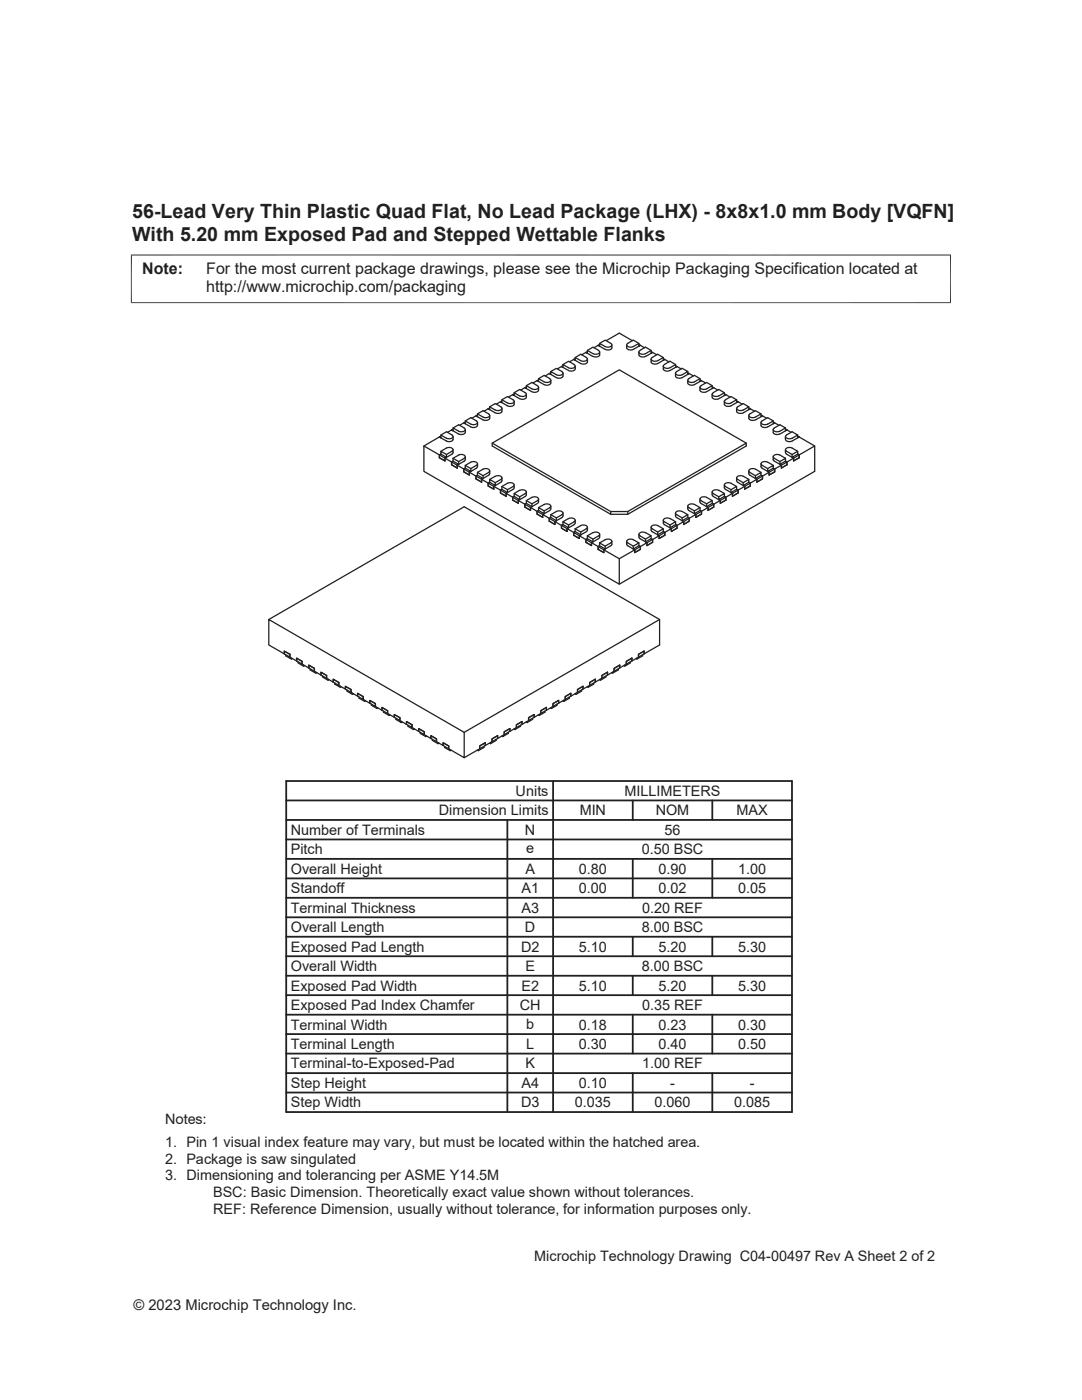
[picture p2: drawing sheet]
<svg xmlns="http://www.w3.org/2000/svg" width="216mm" height="279mm" viewBox="0 0 216 279" stroke-linecap="round" stroke-linejoin="round" font-family="sans-serif">
<g fill="none" stroke="#231f20" stroke-width=".25">
<path d="M100.1 79.8l1.1 .6M102.3 78.8l-.8 .4M102.3 78.8l1.4 .8M102.3 78.8l.3 .1v-.5l1.1 .6M102.6 78.4l1.1-.7 1.1 .7a.45 .45 0 0 1 .1 .6 .45 .45 0 0 1-.6 .1l-.6-.1M102.6 78.6l-.3 .2M103.9 77.9l.8-.5 1.4 .8M105 78.7v.5a.95 .95 0 0 1-1.3 .4M105 77l1.1 .6M105 77.2l-.3 .2 .3 .1v-.5l1.2-.7 1 .7a.45 .45 0 0 1 .2 .6 .45 .45 0 0 1-.6 .1l-.7-.1M107.2 76l-.9 .4M107.5 77.3v.6a.95 .95 0 0 1-1.4 .3"/>
<path d="M107.5 75.8l-.3 .2M109.6 74.5l-.8 .5M109.7 75.6a.45 .45 0 0 1 .1 .6 .45 .45 0 0 1-.6 .1h-.5l-1.2-.7v.5l-.3-.1M109.7 75.5l-1.1-.6-1.1 .7M109.9 74.1l1.1-.6 1.1 .6M109.9 74.4l-.3 .1M109.9 75.9v.5a.95 .95 0 0 1-1.3 .4l-1.4-.8M112 73.2l-.8 .4M112.1 74.1a.45 .45 0 0 1 .1 .7 .45 .45 0 0 1-.6 .1l-.5-.1-1.2-.7v.6l-.3-.2M112.3 72.7l1.2-.6 1 .6a.45 .45 0 0 1 .2 .7 .45 .45 0 0 1-.6 .1l-.5-.1-1.3-.7v.6l-.3-.1M112.3 73l-.3 .2M112.4 74.5l-.1 .5a.95 .95 0 0 1-1.3 .4l-1.4-.9"/>
<path d="M114.8 71.4l1.1 .6a.77 .77 0 0 0 1.3-.5l-1.3-.8-1.1 .7v.5l-.3-.2 .3-.1M114.8 73.1v.5a.95 .95 0 0 1-1.4 .3l-1.4-.7M116.9 70.3l-.8 .5M116.9 70.3l1.4 .8M116.9 70.3l.3 .2v-.6l1.1 .7M117.2 69.9l1.1-.6 1.1 .6a.45 .45 0 0 1 .2 .6 .45 .45 0 0 1-.6 .2l-.7-.1M117.2 72.2a.95 .95 0 0 1-1.3 .3l-1.4-.8-.9 .5M117.2 70.2l-.3 .1M117.2 71.6v.6M119.4 68.9l1.3 .8M119.4 68.9l.2 .2v-.6l1.1 .7M119.4 68.9l-.9 .5"/>
<path d="M119.6 68.5l1.2-.6 1.1 .6a.45 .45 0 0 1 .1 .6 .45 .45 0 0 1-.6 .2l-.6-.1M119.6 68.7l-.2 .2M119.7 70.3v.5a.95 .95 0 0 1-1.4 .3M122.1 68.8v.6a.95 .95 0 0 1-1.3 .3M125 68.8v.6M125.1 69.4a.95 .95 0 0 0 1.3 .3l1.4-.8 .8 .5M125.3 68.5l1.1-.6 1.1 .6v.6l.3-.2-.3-.2M125.3 68.5a.45 .45 0 0 0-.1 .6 .45 .45 0 0 0 .6 .2l.5-.1 1.2-.7M126.2 68l-2.6-1.5-2.6 1.5M127.5 70.3v.5a.95 .95 0 0 0 1.3 .3l1.4-.8 .8 .5M129.9 71.6v.6a.95 .95 0 0 0 1.4 .3M129.9 69.9l-1.1 .7a.77 .77 0 0 1-1.3-.5l1.3-.8 1.1 .6v.6l.3-.2-.3-.1"/>
<path d="M132.4 73.1v.5a.95 .95 0 0 0 1.3 .3l1.4-.7 .8 .4M132.4 71.6l.3 .1-.3 .2v-.5l-1.2-.7-1 .6a.45 .45 0 0 0-.2 .6 .45 .45 0 0 0 .6 .2l.7-.1M132.4 71.4l-1.1 .6M133.5 72.2l-.8-.5-1.4 .8M134.8 74.5v.5a.95 .95 0 0 0 1.3 .4l1.4-.9M134.8 72.7l-1.1 .7a.77 .77 0 0 1-1.3-.5l1.3-.8 1.1 .6v.6l.3-.1-.3-.2M134.8 74.3l1.3-.8 1.1 .6-1.1 .7a.77 .77 0 0 1-1.3-.5zM137.2 75.9v.5a.95 .95 0 0 0 1.4 .4l1.4-.8 .8 .4M137.2 74.1v.6l.3-.2M137.2 74.4l.3 .1M137.5 75.5l1.1-.6 1.1 .7v.5l.3-.1-.3-.2M137.5 74.5l.9 .5"/>
<path d="M139.7 77.3v.6a.95 .95 0 0 0 1.3 .3l1.4-.8M139.7 75.6l-1.1 .6a.77 .77 0 0 1-1.3-.5l.2-.1M139.9 77l1.1-.7 1.1 .7-1.1 .6a.77 .77 0 0 1-1.3-.5l.2-.1M142.1 78.7v.5M142.1 77v.5l.3-.1M142.1 77.2l.3 .2M142.1 79.2a.95 .95 0 0 0 1.3 .4l1.4-.8 .9 .4M142.3 78.4l1.1-.7 1.1 .7v.5l.3-.1-.3-.2M142.3 78.4a.45 .45 0 0 0-.1 .6 .45 .45 0 0 0 .6 .1h.5l1.2-.7M142.4 77.4l.8 .5M144.6 79.9l1.3-.8 1.1 .7-1.1 .6a.77 .77 0 0 1-1.3-.5zM147 79.8v.5l.3-.1"/>
<path d="M88 90.1l1.1-.7a.77 .77 0 0 1 1.3 .5l-1.3 .8M88 86.8l1.1 .6a.77 .77 0 0 0 1.3-.4l-1.3-.8-1.1 .6v.6l-.3-.2 .3-.2M88.8 91.4v.6l-1.1-.6v-.6l-3.1-1.8v5.1l39 22.5v-5.1l-4.2-2.4v.5M88.8 91.4l1.3 .8 .3-.2v-.5M89.1 91.3v-.6l-1.1-.6v.5l1.1 .7-.3 .1M90.1 92.8v-.6l2.4 1.4v.6l1.2 .6v-.5M90.1 92.8l1.1 .6M90.4 87.1v.6a.95 .95 0 0 1-1.3 .3l-1.4-.8-3.1 1.8M90.4 89.7l-.1 .8-1.5 .9v.6l-1.1-.6v-.6l.3-.2-.3 .2 1.1 .6M90.4 91.5l1.1 .6 1.1-.6M90.4 91.5l1.1-.7a.77 .77 0 0 1 1.3 .5l-.2 .2M90.4 85.4l1.1 .6a.77 .77 0 0 0 1.3-.4l-.2-.2"/>
<path d="M91.5 92.7l-1.1-.7-.3 .2v.6M91.5 92.1v.6M92.6 92l-1.4 .8v.6v-.6l.3-.1M92.6 85.4l-1.1-.6-1.1 .6v.6l-.3-.2 .3-.2M92.8 84l1.1 .6M92.9 85.7l-.1 .6a.95 .95 0 0 1-1.3 .3l-1.4-.8-.8 .5M92.9 91.1l-.1 .7-.2 .2M93.7 94.3l1.3 .7 .3-.2v-.5M94 94.1v-.6l-1.2-.6v.5l1.2 .7-.3 .2M94.1 83.5l.9-.5 1.4 .8M95 95.6l1.1 .6M95 95.6v-.6l2.4 1.4v.6l1.1 .6v-.5"/>
<path d="M95 84a.45 .45 0 0 1 .2 .6 .45 .45 0 0 1-.6 .2l-.7-.2M95 92.9a.45 .45 0 0 0 .2-.6 .45 .45 0 0 0-.6-.2l-.5 .1-1.3 .7M95.1 92.9l-1.1 .6M95.1 93.5l-1.4 .8v.5l-1.2-.6v-.6l.3-.2-.3 .2 1.2 .7M95.1 84l-1.1-.6-1.2 .6v.6l-.3-.2 .3-.2M95.3 94.3l1.1-.7a.77 .77 0 0 1 1.3 .5l-1.3 .8zM95.3 82.6l1.1 .6a.77 .77 0 0 0 1.3-.4l-1.3-.8-1.1 .6v.6l-.3-.2 .3-.2M95.3 84.3v.6a.95 .95 0 0 1-1.4 .3l-1.4-.8-.8 .5M95.3 92.6v.6l-.3 .2M96.4 95.5l-.3 .2v.5M96.4 95.5l-1.1-.7-.3 .2v.6M96.4 94.9v.6"/>
<path d="M97.4 81.6l-.8 .5M97.7 81.2l1.1-.7 1.1 .7a.45 .45 0 0 1 .2 .6 .45 .45 0 0 1-.6 .1h-.5l-1.3-.7v.5l-.3-.1M97.7 95.7l1.1-.6a.77 .77 0 0 1 1.3 .4l-1.3 .8M97.7 81.4l-.3 .2M97.7 82.9v.6a.95 .95 0 0 1-1.3 .3M97.7 94l-.1 .7-1.5 1v.5M98.2 88.4l23.7 13.7M98.5 97.1l1.4 .7 .2-.1v-.6M98.8 96.9v-.6l-1.1-.6v.5l1.1 .7-.3 .2M99 80.7l.9-.5 1.3 .8M99.9 98.4l1.1 .6M99.9 98.4v-.6l2.4 1.4v.6l1.1 .6v-.5"/>
<path d="M99.9 96.3l-1.4 .8v.5l-1.1-.6v-.6l.3-.2-.3 .2 1.1 .7M100.1 80l-.2 .2 .2 .1v-.5l1.2-.7 1.1 .7a.45 .45 0 0 1 .1 .6 .45 .45 0 0 1-.6 .1l-.6-.1M100.1 97.1l1.2 .6 1.1-.6M100.2 81.5v.6a.95 .95 0 0 1-1.4 .3l-1.4-.8M100.2 95.4l-.1 .6-.2 .2M101.2 96.5l-1.1 .6M101.3 98.3l-.3 .2v.5M101.3 98.3l-1.2-.6-.2 .1v.6M101.3 97.7v.6M101.3 96.5a.77 .77 0 0 1 1.3 .4l-.2 .2M102.6 80.1v.6a.95 .95 0 0 1-1.3 .3M102.6 96.8l-.1 .7-1.5 1v.5"/>
<path d="M103.4 99.9l1.3 .7 .3-.1v-.6M103.7 97.9l-1.1 .6M103.7 97.9a.77 .77 0 0 1 1.3 .4l-1.3 .8M103.7 99.7v-.6l-1.1-.6v.6l1.1 .6-.3 .2M105 98.2v.7l-1.6 1v.5l-1.1-.6v-.6l.3-.1-.3 .1 1.1 .7M106.1 99.3l-1.1 .6M106.1 99.3a.77 .77 0 0 1 1.3 .4l-1.2 .8-1.2-.6M107.5 99.6l-.1 .7-1.5 1v.6M139.7 99.6v.6l.2 .3M139.9 99.9l1.1 .6v.6M139.9 99.9a.45 .45 0 0 1-.1-.6 .45 .45 0 0 1 .6-.2l.5 .1 1.2 .7-1.1 .6M142.1 98.2v.5"/>
<path d="M142.1 99.9v.6l.3 .1M142.1 98.7l.2 .4M142.3 98.5l1.1 .6M142.3 99.1l1.4 .8v.5l1.1-.6M143.4 99.1l1.1-.6v.6l-1.1 .6zM143.4 99.7l.3 .2 1.1-.7-.3-.1 .3 .1v.6M144.5 80.1v.6M144.5 96.8v.5M144.5 97.3l.3 .4 1.4 .8v.5M144.5 98.5l-1.1-.6a.77 .77 0 0 0-1.2 .4l.1 .2M144.8 97.1l1.1 .6v.6M144.8 97.1a.45 .45 0 0 1-.2-.6 .45 .45 0 0 1 .6-.2l.6 .1 1.2 .7-1.1 .6"/>
<path d="M144.8 99.8l-1.1 .6v-.5l-1.3 .7M145.9 98.3l1.1-.6 .3 .1v.6M145.9 98.3l.3 .2-1.4 .7v.6M147 81.5v.6a.95 .95 0 0 0 1.3 .3M147 95.4v.6l.2 .2M147 97.1v.6l.3 .1M147 80l.3 .2M147.2 96.3l1.4 .8v.5l1.1-.6M147.3 97.8l-1.1 .7v.5M147.3 80.2l-1.6 .8a.93 .93 0 0 1-1.2-.3M147.3 98.4l-1.1 .6M147.3 97.8v.6"/>
<path d="M147.3 80.2l.8 .5M148.3 96.3l1.1-.6v.5l-1.1 .7zM148.3 96.9l.3 .2 1.1-.7-.3-.2 .3 .2v.6M148.3 95.1a.77 .77 0 0 0-1.3 .4l1.3 .8M148.3 81.8a.77 .77 0 0 1-1.3-.5l1.3-.8 1.1 .7-1.1 .6M148.3 95.1l1.1 .6M148.9 88.4l-25.3-14.6-25.4 14.6v.6l23.7 13.6h3.4l23.6-13.6v-.6l-23.6 13.7v.5M149.4 82.9v.6a.95 .95 0 0 0 1.3 .3M149.4 94l.1 .7 1.5 1v.5l1.1-.6M149.4 81.2v.5l.3-.1M149.4 81.4l.3 .2M149.5 82.8l1.2-.8 1.2 .6-1.2 .6a.77 .77 0 0 1-1.2-.4z"/>
<path d="M149.7 97l-1.1 .6v-.5l-1.3 .7M149.7 81.6l-1.4 .8M149.7 81.6l.8 .5M150.7 94.9l1.2-.6v.5l-1.2 .7zM150.7 95.5l.3 .2 1.1-.7-.2-.2 .2 .2v.6M151.8 84.3l.1 .6a.95 .95 0 0 0 1.3 .3l1.4-.8 .8 .5M151.8 92.6l.1 .7 1.6 1v.5l1.1-.6M151.9 82.6v.6l.2-.2M151.9 82.8l.2 .2M151.9 94.3l-1.2-.7a.77 .77 0 0 0-1.2 .5l1.2 .8M152.1 95.6l-1.1 .6v-.5l-1.3 .7v.6M152.1 83l-1.3 .8"/>
<path d="M152.1 83l.9 .5M153.2 93.5l1.1-.6v.5l-1.1 .7zM153.2 94.1l.3 .2 1.1-.7-.3-.2 .3 .2v.6M154.3 85.7v.6a.95 .95 0 0 0 1.3 .3l1.4-.8M154.3 91.1v.8l1.6 .9v.6l1.1-.6M154.3 84.2l.3 .2-.3 .2v-.6l-1.1-.6-1.1 .6a.45 .45 0 0 0-.2 .6 .45 .45 0 0 0 .6 .2l.7-.2M154.3 84l-1.1 .6M154.3 92.9l-1.1-.7a.77 .77 0 0 0-1.3 .5l1.3 .8M154.3 85.6l1.3-.8 1.1 .6-1.1 .6a.77 .77 0 0 1-1.3-.4zM154.5 91.5a.45 .45 0 0 1-.1-.6 .45 .45 0 0 1 .6-.2l.5 .1 1.2 .7M154.5 91.5l1.1 .6M154.6 94.2l-1.1 .6v-.5l-1.4 .7v.6"/>
<path d="M155.6 92.1l1.1-.6v.5l-1.1 .7zM155.6 92.7l.3 .1 1.1-.6-.3-.2 .3 .2v.6M156.7 87.1v.6a.95 .95 0 0 0 1.4 .3l1.4-.8M156.7 89.7l.1 .7 .2 .2M156.7 85.4v.6l.3-.2M156.7 85.6l.3 .2M157 90.1l1.1 .6M157 86.8l1.1-.6 1.1 .6-1.1 .6a.77 .77 0 0 1-1.3-.4l.2-.2M157 90.6l1.3 .8v.6l1.2-.6M157 90.1a.45 .45 0 0 1-.2-.6 .45 .45 0 0 1 .6-.2l.5 .1 1.3 .7M157 92.8l-1.1 .6v-.6l-1.3 .8v.6M157 85.8l.9 .5"/>
<path d="M158.1 90.7l1.1-.6v.5l-1.1 .7zM158.1 91.3l.2 .1 1.2-.6-.3-.2 .3 .2v.6M159.2 86.8v.6l.3-.2M159.2 87l.3 .2M159.5 91.4l-1.2 .6v-.6l-1.3 .8v.6M159.5 87.2l3.1 1.8v5.1l-39 22.5M162.6 89l-3.1 1.8v.6M104.7 101.2l1.2 .7M104.7 101.2v-.6l2.5 1.4v.6l1.1 .7v-.6M106.2 101.1l-.3 .2v.6M106.2 101.1l-1.2-.6-.3 .1v.6M106.2 100.5v.6"/>
<path d="M107.5 101.3l1.1-.6a.77 .77 0 0 1 1.3 .5l-.2 .1M108.3 102.7l1.3 .7 .3-.1v-.6M108.6 102.5v-.5l-1.1-.7v.6l1.1 .6-.3 .2M109.6 104l1.1 .7M109.6 104v-.6l2.4 1.5v.5l1.2 .7v-.6M109.7 101.9l-1.4 .8v.6l-1.1-.7v-.6l.3-.1-.3 .1 1.1 .7M109.7 101.3l-1.1 .7M109.9 102.7l1.1 .7 1.1-.7M109.9 102.7l1.1-.6a.77 .77 0 0 1 1.3 .5l-.2 .1M109.9 101v.6l-.2 .3M111 103.9l-.3 .2v.6M111 103.9l-1.1-.6-.3 .1v.6"/>
<path d="M111 103.4v.5M112.1 103.3l-1.4 .8v.6M112.4 102.4l-.1 .7-.2 .2M113.2 105.5l1.3 .8 .3-.2v-.6M113.4 103.5a.77 .77 0 0 1 1.3 .5l-1.2 .8M113.4 103.5l-1.1 .6M113.5 105.3v-.5l-1.2-.7v.6l1.2 .6-.3 .2M114.5 106.8l1.1 .7M114.5 106.8v-.5l2.4 1.4v.5l1.1 .7v-.6M114.8 105.5l1.1-.6a.77 .77 0 0 1 1.3 .5l-1.3 .8zM114.8 103.8l-.1 .7-1.5 1v.6l-1.2-.7v-.5l.3-.2-.3 .2 1.2 .6M115.9 106.7l-.3 .2v.6"/>
<path d="M115.9 106.7l-1.1-.6-.3 .2v.5M115.9 106.2v.5M117.2 105.8l-.2 .3-1.4 .8v.6M117.2 105.2v.6M118 108.3l1.4 .8 .2-.2v-.5M118.3 106.3l-1.1 .6M118.3 106.3a.77 .77 0 0 1 1.3 .5l-1.3 .8M118.3 108.1v-.5l-1.1-.7v.6l1.1 .6-.3 .2M119.4 109.6l1.1 .7M119.7 106.6l-.1 .8-1.6 .9v.6l-1.1-.7v-.5l.3-.2-.3 .2 1.1 .6M120.7 107.7l-1.1 .7M120.8 107.7a.77 .77 0 0 1 1.2 .5l-1.2 .8-1.2-.6"/>
<path d="M120.8 109.6l-.3 .1v.6M120.8 109.6l-1.2-.7-.2 .2v.5M120.8 109v.6M122.1 108l-.1 .8-1.5 .9v.6M125 108v.6M125.1 108.6l.2 .3M125.3 102.1h-3.4v.5M125.3 108.9l1.4 .8v.6M125.3 108.4l1.1 .6v.6M125.3 108.4a.45 .45 0 0 1-.1-.7 .45 .45 0 0 1 .6-.1l.5 .1 1.2 .7-1.1 .6M126.4 109.6l1.1-.7 .3 .2v.5M126.4 109.6l.3 .1-3.1 1.8"/>
<path d="M127.5 106.6l.1 .8 1.5 .9v.6M127.5 108.4v.5l.3 .2M127.8 109.1l-1.1 .6v.6M127.8 109.6l-1.1 .7M127.8 109.1v.5M128.8 108.1l1.1-.6 .3 .2v.5M128.8 108.1l.3 .2-1.3 .8M128.8 107.6l1.1-.7-1.1-.6a.77 .77 0 0 0-1.3 .5l1.3 .8v.5M129.9 105.2l.1 .8 1.5 .9v.6M129.9 106.9v.6l.3 .2M130.2 107.7l-1.1 .6v.6M130.2 108.2l-1.1 .7"/>
<path d="M130.2 107.7v.5M131.2 106.7l1.2-.6 .3 .2v.5M131.2 106.7l.3 .2-1.3 .8M131.3 104.9a.77 .77 0 0 0-1.3 .5l1.2 .8v.5M131.3 104.9l1.1 .6-1.2 .7M132.4 103.8v.7l1.6 1v.6l1.1-.7M132.4 105.5v.6l.3 .2M132.7 106.3l-1.2 .6v.6M132.7 106.8l-1.2 .7M132.7 106.3v.5M133.7 104.8l1.1-.7v.6l-1.1 .6zM133.7 105.3l.3 .2 1.1-.6-.3-.2 .3 .2v.5"/>
<path d="M133.7 103.5a.77 .77 0 0 0-1.3 .5l1.3 .8M133.7 103.5l1.1 .6M134.8 102.4l.1 .7 1.5 1v.6M135.1 105.4l-1.1 .7v-.6l-1.3 .8M136.1 103.9l1.1-.6 .3 .1v.6M136.1 103.9l.3 .2-1.3 .8v.5M136.1 103.4l1.1-.7-1.1-.6a.77 .77 0 0 0-1.3 .5l1.3 .8v.5M137.2 101l.1 .6 .2 .3M137.2 102.7v.6l.3 .1M137.5 101.9l1.4 .8v.6M137.5 103.4l-1.1 .7v.6M137.5 104l-1.1 .7"/>
<path d="M137.5 103.4v.6M138.6 102.5l1.1-.6 .3 .1v.6M138.6 102.5l.3 .2-1.4 .7M138.6 102l1.1-.7-1.1-.6a.77 .77 0 0 0-1.3 .5l1.3 .8v.5M139.7 101.3v.6l.3 .1M139.9 100.5l1.4 .8v.6M140 102l-1.1 .7v.6M140 102.6l-1.1 .7M140 102v.6M141 101.1l1.1-.6 .3 .1v.6M141 101.1l.3 .2-1.3 .7M142.4 100.6l-1.1 .7v.6"/>
<path d="M142.4 101.2l-1.1 .7M142.4 100.6v.6M53.6 123.6l39-22.5 39 22.5v5.1l-3.1 1.8v-.6M56.7 130.5v-.6l1.1 .7M56.7 130.5l1.1 .6v-.5M56.7 130.5l-3.1-1.8v-5.1l39 22.6v5l-3.1-1.8v-.5l-1.1-.7v.6l-1.3-.8v-.5M57 130.7v.2l1.1 .6 .2-.1M57.8 130.6v.5l1.4 .8v-.6l1.1 .7v.5l1.3 .8M58.1 131.3v.2M59.2 131.3l1.1 .7v.5l-1.1-.6zM59.5 132.1v.2l1.1 .6v-.2M60.8 132.8l-.2 .1"/>
<path d="M61.6 133.3v-.6l1.1 .7M61.6 133.3l1.1 .7v-.6M61.9 133.5v.2l1.1 .6 .2-.1M62.7 133.4v.6l1.4 .7v-.5l1.1 .6v.6l1.3 .7M63 134.1v.2M64.1 134.2l1.1 .6v.6l-1.1-.7zM64.3 134.9v.2l1.2 .7v-.3M65.7 135.6l-.2 .2M66.5 136.1v-.5l1.1 .6M66.5 136.1l1.1 .7v-.6M66.8 136.3v.2l1.1 .7 .2-.1M67.6 136.2v.6l1.3 .7v-.5l1.1 .6v.6l1.4 .7"/>
<path d="M67.9 136.9v.3M68.9 137l1.1 .6v.6l-1.1-.7zM69.2 137.7v.2l1.1 .7v-.3M70.5 138.5l-.2 .1M71.4 138.9v-.5l1.1 .6M71.4 138.9l1.1 .7v-.6M71.6 139.1v.2l1.2 .7 .2-.1M72.5 139v.6l1.3 .7v-.5l1.1 .6v.6l1.3 .8M72.8 139.7v.3M73.8 139.8l1.1 .6v.6l-1.1-.7zM111.5 139.8l-1.2 .6v.6M111.5 139.8v.5l-1.2 .7"/>
<path d="M112.3 139.9l.2 .1M112.8 139.6l-1.3 .7v-.5M113.6 139.1v.2l-1.1 .7v-.3M113.9 138.4l-1.1 .6v.6M113.9 138.4v.5l-1.1 .7M114.9 138.3v.3l-.2-.1M115.2 138.2l-1.3 .7v-.5M116.1 137.7v.2l-1.2 .7M116.3 137l-1.1 .6v.6M116.3 137v.5l-1.1 .7M117.4 136.9v.3l-.2-.1M117.7 136.8l-1.4 .7v-.5"/>
<path d="M118.5 136.3v.2l-1.1 .7M118.8 135.6l-1.1 .6v.6M118.8 135.6v.5l-1.1 .7M119.8 135.5v.3l-.2-.2M120.1 135.4l-1.3 .7v-.5M120.9 134.9v.2l-1.1 .7M121.2 134.2l-1.1 .6v.6M121.2 134.2v.5l-1.1 .7M122 134.2l.2 .1M122.5 134l-1.3 .7v-.5M123.4 133.5v.2l-1.2 .6v-.2M123.7 132.7l-1.2 .7v.6"/>
<path d="M123.7 132.7v.6l-1.2 .7M124.7 132.7v.2l-.2-.1M125 132.5l-1.3 .8v-.6M125.8 132.1v.2l-1.1 .6M126.1 131.3l-1.1 .7v.5M126.1 131.3v.6l-1.1 .6M127.1 131.3v.2l-.2-.1M127.4 131.1l-1.3 .8v-.6M128.2 130.7v.2l-1.1 .6M128.5 129.9l-1.1 .7v.5M128.5 129.9v.6l-1.1 .6M131.6 123.6l-39 22.6"/>
<path d="M74.1 140.5v.2l1.1 .7v-.2M75.4 141.3l-.2 .1M76.2 141.8v-.6l1.1 .6M76.2 141.8l1.1 .6v-.6M76.5 141.9v.2l1.1 .7 .2-.1M77.3 141.8v.6l1.4 .8v-.6l1.1 .6v.6l1.3 .8M77.6 142.6v.2M78.7 142.6l1.1 .6v.6l-1.1-.6zM79 143.3v.3l1.1 .6v-.2M80.3 144.1l-.2 .1M81.1 144.6v-.6l1.1 .7M81.1 144.6l1.1 .6v-.5"/>
<path d="M81.4 144.7v.2l1.1 .7 .2-.1M82.2 144.7v.5l1.3 .8v-.6l1.2 .7v.5l1.3 .8M82.5 145.4v.2M83.5 145.4l1.2 .7v.5l-1.2-.6zM83.8 146.1v.3l1.2 .6v-.2M85.2 146.9l-.2 .1M86 147.4v-.6l1.1 .7M86 147.4l1.1 .6v-.5M86.3 147.6v.2l1.1 .6 .2-.1M87.4 148.2v.2M88.4 148.2l1.1 .7v.5l-1.1-.6zM88.7 149v.2l1.1 .6v-.2"/>
<path d="M90 149.7l-.2 .1M95.2 149.7l.2 .1M95.7 149.4l-3.1 1.8M96.6 149v.2l-1.2 .6v-.2M96.8 148.2l-1.1 .7v.5M96.8 148.2v.6l-1.1 .6M97.7 148.3l.2 .1M98.2 148l-1.4 .8v-.6M99 147.6v.2l-1.1 .6v-.2M99.3 146.8l-1.1 .7v.5M99.3 146.8v.6l-1.1 .6M100.1 146.9l.2 .1"/>
<path d="M100.6 146.6l-1.3 .8v-.6M101.4 146.1v.3l-1.1 .6v-.2M101.7 145.4l-1.1 .7v.5M101.7 145.4v.6l-1.1 .6M102.6 145.5l.1 .1M103 145.2l-1.3 .8v-.6M103.9 144.7v.2l-1.2 .7v-.2M104.2 144l-1.2 .7v.5M104.2 144v.6l-1.2 .6M105.2 144v.2l-.2-.1M105.5 143.8l-1.3 .8v-.6M106.3 143.3v.3l-1.1 .6"/>
<path d="M106.6 142.6l-1.1 .6v.6M106.6 142.6v.6l-1.1 .6M107.4 142.7l.2 .1M107.9 142.4l-1.3 .8v-.6M108.7 141.9v.2l-1.1 .7v-.2M109 141.2l-1.1 .6v.6M109 141.2v.6l-1.1 .6M110 141.2v.2l-.1-.1M110.3 141l-1.3 .8v-.6M111.2 140.5v.2l-1.2 .7"/>
</g>
<path d="M26.2 50.8v9.7M189.7 50.8v9.7M189.8 50.9h-163.7M26.1 60.4h163.7" fill="none" stroke="#231f20" stroke-width=".2"/>
<g fill="none" stroke="#231f20" stroke-width=".36">
<path d="M57.1 159.7h100.9M57.1 155.9h100.9v66h-100.9zM110.4 155.9v66M126.3 159.7v3.9M142.1 159.7v3.9M57.1 175.3h100.9M57.1 171.4h100.9M57.1 167.5h100.9M57.1 163.6h100.9M57.1 179.2h100.9M101.2 163.6v58.3M126.3 171.4v7.8"/>
<path d="M142.1 171.4v7.8M57.1 186.9h100.9M57.1 183.1h100.9M57.1 194.7h100.9M57.1 190.8h100.9M57.1 198.6h100.9M126.3 186.9v3.9M126.3 194.7v3.9M142.1 186.9v3.9M142.1 194.7v3.9M57.1 206.4h100.9M57.1 214.2h100.9"/>
<path d="M57.1 210.3h100.9M57.1 218h100.9M57.1 202.5h100.9M126.3 202.5v7.8M126.3 214.2v7.7M142.1 202.5v7.8M142.1 214.2v7.7"/>
</g>
<g font-size="3.9" fill="#231f20">
<text x="26.4" y="43.5">56-Lead Very Thin Plastic Quad Flat, No Lead Package (LHX) - 8x8x1.0 mm Body [VQFN]</text>
<text x="26.4" y="48.1">With 5.20 mm Exposed Pad and Stepped Wettable Flanks</text>
</g>
<g font-size="3.2" fill="#231f20">
<text x="28.4" y="54.7">Note:</text>
<text x="41.1" y="58.3">http://www.microchip.com/packaging</text>
<text x="41.1" y="54.7">For the most current package drawings, please see the Microchip Packaging Specification located at</text>
</g>
<g font-size="2.9" fill="#231f20">
<text x="102.9" y="158.8">Units</text>
<text x="124.6" y="158.8">MILLIMETERS</text>
<text x="58" y="166.6">Number of Terminals</text>
<text x="87.6" y="162.7">Dimension Limits</text>
<text x="104.8" y="166.6">N</text>
<text x="115.7" y="162.7">MIN</text>
<text x="130.8" y="162.7">NOM</text>
<text x="132.6" y="166.6">56</text>
<text x="147" y="162.7">MAX</text>
<text x="58" y="170.5">Pitch</text>
<text x="105" y="170.2">e</text>
<text x="128" y="170.5">0.50 BSC</text>
<text x="58" y="174.4">Overall Height</text>
<text x="58" y="178.3">Standoff</text>
<text x="104.1" y="178.3">A1</text>
<text x="104.8" y="174.4">A</text>
<text x="115.5" y="174.4">0.80</text>
<text x="115.5" y="178.3">0.00</text>
<text x="131.4" y="174.4">0.90</text>
<text x="131.4" y="178.3">0.02</text>
<text x="147.3" y="174.4">1.00</text>
<text x="147.3" y="178.3">0.05</text>
<text x="58" y="182.2">Terminal Thickness</text>
<text x="104.1" y="182.1">A3</text>
<text x="128.1" y="182.2">0.20 REF</text>
<text x="58" y="186">Overall Length</text>
<text x="58" y="189.9">Exposed Pad Length</text>
<text x="104" y="189.9">D2</text>
<text x="104.8" y="186">D</text>
<text x="115.5" y="189.9">5.10</text>
<text x="128" y="186">8.00 BSC</text>
<text x="131.4" y="189.9">5.20</text>
<text x="147.3" y="189.9">5.30</text>
<text x="58" y="193.8">Overall Width</text>
<text x="58" y="197.7">Exposed Pad Width</text>
<text x="104" y="197.7">E2</text>
<text x="104.8" y="193.8">E</text>
<text x="115.5" y="197.7">5.10</text>
<text x="128" y="193.8">8.00 BSC</text>
<text x="131.4" y="197.7">5.20</text>
<text x="147.3" y="197.7">5.30</text>
<text x="58" y="201.6">Exposed Pad Index Chamfer</text>
<text x="103.7" y="201.6">CH</text>
<text x="128.1" y="201.6">0.35 REF</text>
<text x="58" y="205.5">Terminal Width</text>
<text x="58" y="209.4">Terminal Length</text>
<text x="105" y="205.4">b</text>
<text x="105" y="209.4">L</text>
<text x="115.5" y="209.4">0.30</text>
<text x="115.5" y="205.5">0.18</text>
<text x="131.4" y="205.5">0.23</text>
<text x="131.4" y="209.4">0.40</text>
<text x="147.3" y="209.4">0.50</text>
<text x="147.3" y="205.5">0.30</text>
<text x="58" y="213.2">Terminal-to-Exposed-Pad</text>
<text x="104.8" y="213.2">K</text>
<text x="128.1" y="213.2">1.00 REF</text>
<text x="58" y="221">Step Width</text>
<text x="58" y="217.1">Step Height</text>
<text x="104" y="221">D3</text>
<text x="104.1" y="217.1">A4</text>
<text x="114.7" y="221">0.035</text>
<text x="115.5" y="217.1">0.10</text>
<text x="130.6" y="221">0.060</text>
<text x="133.7" y="217.1">-</text>
<text x="146.5" y="221">0.085</text>
<text x="149.6" y="217.1">-</text>
<text x="32.9" y="224.4">Notes:</text>
<text x="32.9" y="229">1. Pin 1 visual index feature may vary, but must be located within the hatched area.</text>
<text x="32.9" y="232.3">2. Package is saw singulated</text>
<text x="32.9" y="235.6">3. Dimensioning and tolerancing per ASME Y14.5M</text>
<text x="42.5" y="238.9">BSC: Basic Dimension. Theoretically exact value shown without tolerances.</text>
<text x="42.5" y="242.2">REF: Reference Dimension, usually without tolerance, for information purposes only.</text>
<text x="106.6" y="251.7">Microchip Technology Drawing C04-00497 Rev A Sheet 2 of 2</text>
<text x="26.6" y="261.3">© 2023 Microchip Technology Inc.</text>
</g>
</svg>
